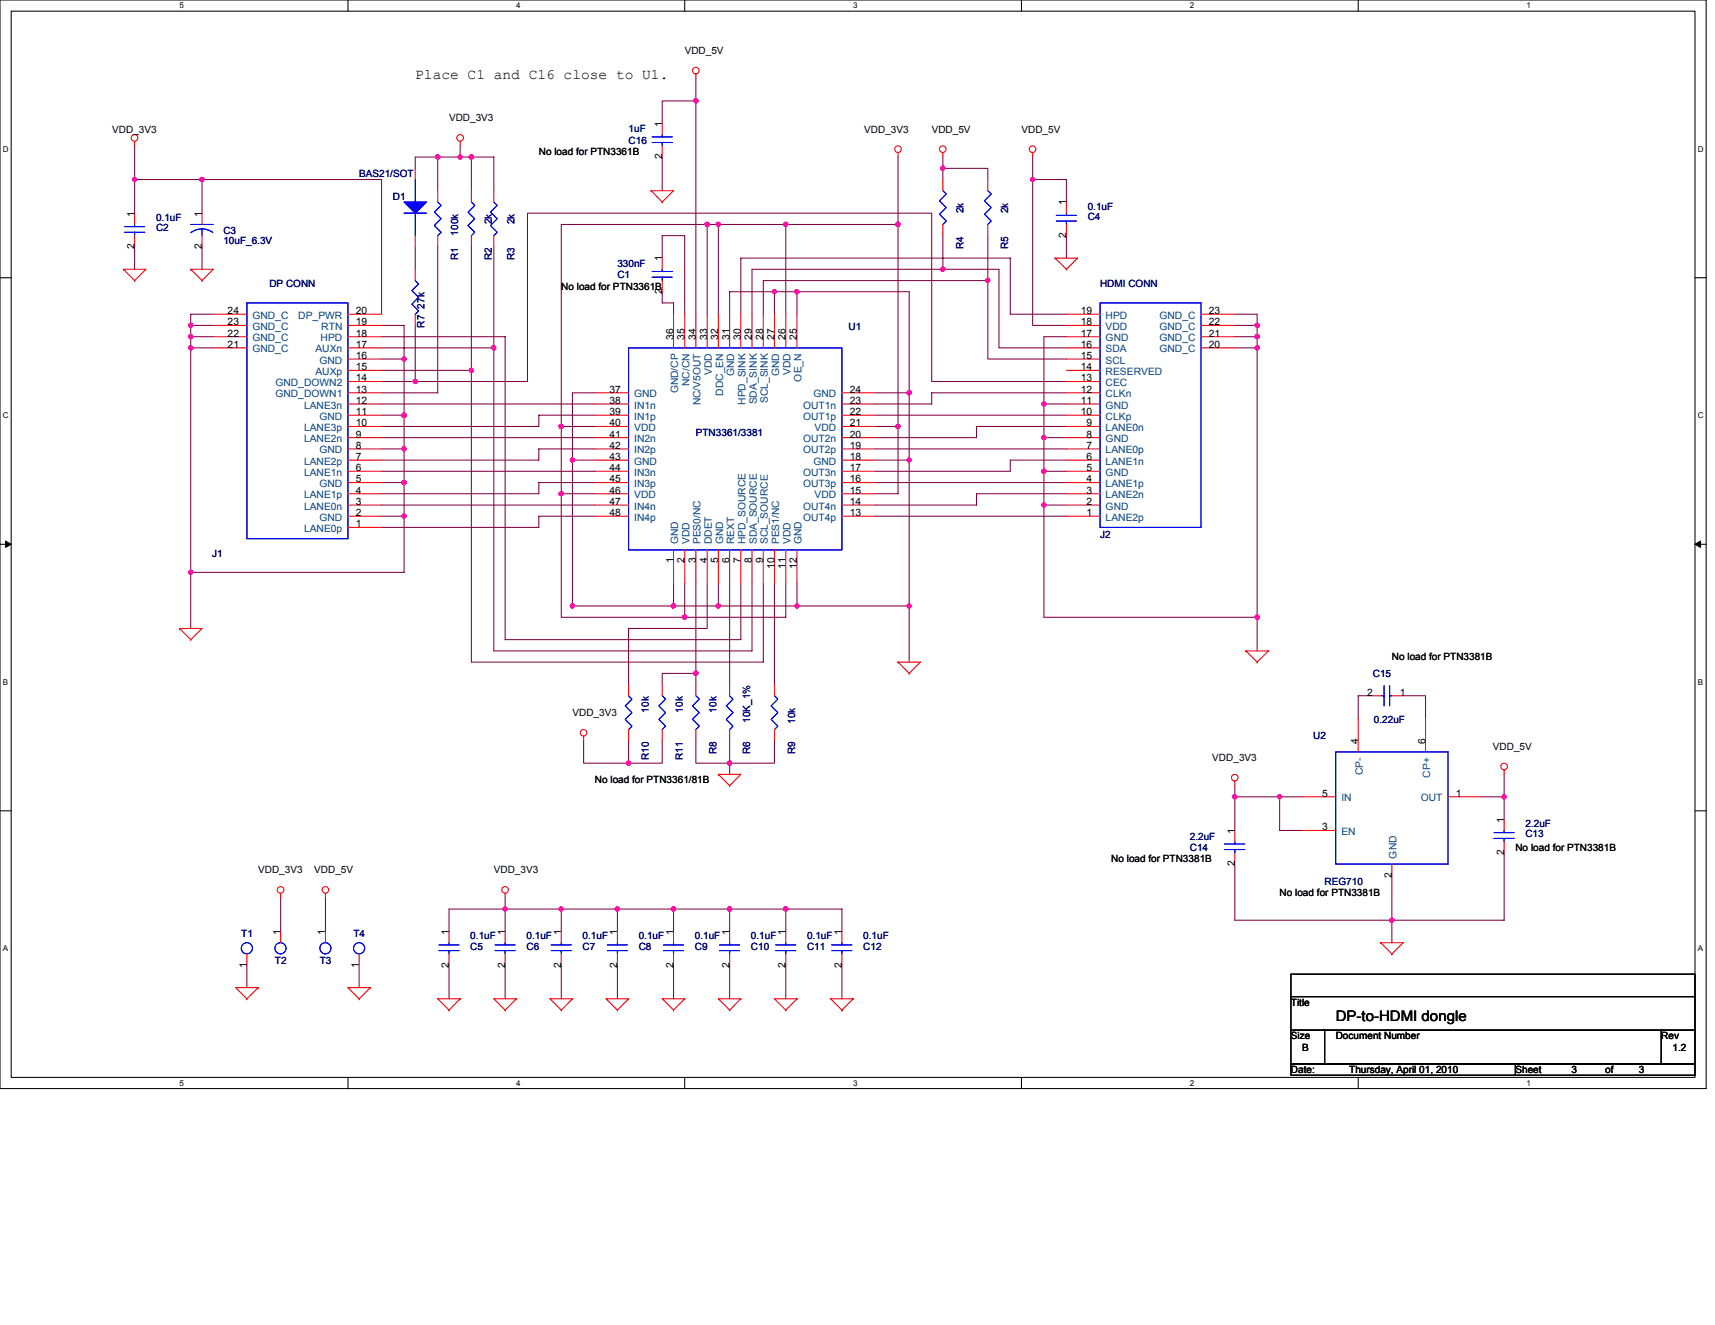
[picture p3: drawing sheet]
<svg xmlns="http://www.w3.org/2000/svg" width="279mm" height="216mm" viewBox="0 0 279 216" stroke-linecap="round" stroke-linejoin="round" font-family="sans-serif">
<path d="M0 0h278v177.4h-278zM1.8 1.8h274.3v173.8h-274.3z" fill="none" stroke="#000" stroke-width=".17"/>
<g fill="#fff">
<path d="M29.3 .2h.7v1.5h-.7z"/>
<path d="M29.3 175.7h.7v1.5h-.7z"/>
</g>
<path d="M56.7 0v1.8M56.7 175.6v1.8" fill="none" stroke="#000" stroke-width=".17"/>
<g fill="#fff">
<path d="M84.1 .2h.7v1.5h-.7z"/>
<path d="M84.1 175.7h.7v1.5h-.7z"/>
</g>
<path d="M111.5 0v1.8M111.5 175.6v1.8" fill="none" stroke="#000" stroke-width=".17"/>
<g fill="#fff">
<path d="M139 .2h.7v1.5h-.7z"/>
<path d="M139 175.7h.7v1.5h-.7z"/>
</g>
<path d="M166.4 0v1.8M166.4 175.6v1.8" fill="none" stroke="#000" stroke-width=".17"/>
<g fill="#fff">
<path d="M193.8 .2h.8v1.5h-.8z"/>
<path d="M193.8 175.7h.8v1.5h-.8z"/>
</g>
<path d="M221.3 0v1.8M221.3 175.6v1.8" fill="none" stroke="#000" stroke-width=".17"/>
<g fill="#fff">
<path d="M248.7 .2h.7v1.5h-.7z"/>
<path d="M248.7 175.7h.7v1.5h-.7z"/>
<path d="M.5 23.5h.9v1.5h-.9z"/>
<path d="M276.6 23.5h1v1.5h-1z"/>
<path d="M.5 67h.9v1.4h-.9z"/>
<path d="M276.6 67h1v1.4h-1z"/>
</g>
<path d="M0 45.3h1.8M276.1 45.3h1.9" fill="none" stroke="#000" stroke-width=".17"/>
<g fill="#fff">
<path d="M.5 110.4h.8v1.5h-.8z"/>
<path d="M276.6 110.4h.9v1.5h-.9z"/>
</g>
<path d="M0 88.7h1.8M276.1 88.7h1.9" fill="none" stroke="#000" stroke-width=".17"/>
<path d="M.9 88.2l.9 .5-.9 .5zM276.1 88.7l1-.5v1z" fill="#000" stroke="#000" stroke-width=".16"/>
<g fill="#fff">
<path d="M.5 153.8h.8v1.5h-.8z"/>
<path d="M276.6 153.8h.9v1.5h-.9z"/>
</g>
<path d="M0 132.1h1.8M276.1 132.1h1.9M210.3 158.7h65.8v3.7h-65.8zM210.3 162.4h65.8v5.5h-65.8zM210.3 167.9h5.5v5.5h-5.5zM210.3 173.4h36.6v1.8h-36.6zM215.8 167.9h54.9v5.5h-54.9zM246.9 173.4h29.2v1.8h-29.2zM270.7 167.9h5.4v5.5h-5.4z" fill="none" stroke="#000" stroke-width=".17"/>
<g fill="none" stroke="#800040" stroke-width=".17">
<path d="M113.4 12.8v3.6h-5.5v3.7M113.4 16.4v34.8M21.9 23.8v10.9M21.9 29.3h40.3v21.9M32.9 29.3v5.4M67.6 27.4v-1.8h12.9v5.5M71.3 25.6v5.5M75 23.8v1.8M76.8 25.6v5.5M107.9 25.6v5.5M115.2 36.6v14.6M117 36.6v14.6"/>
<path d="M128 36.6v14.6M146.3 36.6h-54.9v32.9h5.5M146.3 25.6v54.9h-3.7M153.6 25.6v1.8h7.3v1.9M153.6 27.4v1.9M153.6 38.4v5.5M160.9 38.4v7.3M168.2 29.3v23.7h5.5M168.2 25.6v3.7h5.5v3.6M173.7 38.4v3.7M21.9 40.2v3.7M31.1 56.7h3.6"/>
<path d="M31.1 53h3.6M31.1 54.9h3.6M32.9 40.2v3.7M34.7 51.2h-3.6v51.2M62.2 54.9h20.1v49.3h38.4v-9.1M62.2 56.7h18.3M62.2 53h3.6v40.3h-34.7M62.2 58.5h3.6M67.6 53v9.2h-5.4M67.6 40.2v3.7M71.3 40.2v23.8h-9.1M76.8 40.2v67.7h47.6v-12.8"/>
<path d="M80.5 40.2v65.9h42v-11M107.9 47.5v1.9h1.8v1.8M107.9 42.1v-3.7h3.6v12.8M118.9 51.2v-3.7h29.2v60.4M120.7 51.2v-9.1h43.9v9.1h9.1M122.5 51.2v-7.3h40.3v12.8h10.9M126.2 47.5v3.7M129.8 47.5v3.7M160.9 45.7v12.8h12.8M160.9 45.7h-36.5v5.5M173.7 54.9h-3.6v10.9h3.6M201.2 51.2h3.6v1.8"/>
<path d="M201.2 56.7h3.6M201.2 53h3.6M201.2 54.9h3.6M204.8 53v53.1M62.2 76.8h34.7M62.2 78.6h3.6M62.2 73.2h3.6M62.2 71.3h34.7M62.2 65.8h34.7M62.2 67.6h3.6M62.2 60.3h14.6M67.6 62.2h18.3v-27.5h65.9v27.5h21.9"/>
<path d="M91.4 69.5v11h5.5M93.3 75h3.6M96.9 67.6h-9.1v1.9h-25.6M96.9 73.2h-9.1v1.8h-25.6M96.9 78.6h-9.1v1.9h-25.6M96.9 64h-3.6v34.7h54.8M142.6 78.6h31.1M142.6 75h5.5M142.6 73.2h31.1M142.6 69.5h3.7M142.6 67.6h31.1M142.6 64h5.5"/>
<path d="M170.1 76.8v5.5h3.6M170.1 71.3v5.5h3.6M170.1 65.8v5.5h3.6M173.7 75h-9.1v1.8h-22M173.7 69.5h-14.6v1.8h-16.5M173.7 64h-21.9v1.8h-9.2M62.2 82.3h34.7M62.2 84.1h3.6M91.4 80.5v20.1h36.6v-5.5M96.9 84.1h-9.1v1.8h-25.6M109.7 95.1v3.6M111.5 95.1v5.5"/>
<path d="M113.4 95.1v14.6M115.2 95.1v7.3h-12.8v9.1M117 95.1v3.6M118.9 95.1v16.4M126.2 95.1v16.4M129.8 95.1v3.6M142.6 84.1h31.1M170.1 82.3v18.3h34.7M173.7 80.5h-14.6v1.8h-16.5M107.9 111.5v-1.8h5.5v1.8M223.1 113.4h-1.8v3.6M228.6 113.4h3.6v3.6"/>
<path d="M95.1 120.7v3.7h7.3v-3.7M107.9 120.7v3.7h-5.5M113.4 120.7v3.7h5.5v-3.7M126.2 120.7v3.7h-7.3v1.8M201.2 129.8h10.9M201.2 128v7.3M208.5 129.8v5.5h3.6M241.4 129.8h3.6M245 139v10.9h-43.8v-9.1M245 126.2v7.3M40.2 157.3v3.6M45.7 146.3v5.5"/>
<path d="M53 146.3v5.5M58.5 157.3v3.6M73.2 151.8v-3.7h64v3.7M73.2 157.3v5.5M82.3 146.3v5.5M82.3 157.3v5.5M91.4 148.1v3.7M91.4 157.3v5.5M100.6 148.1v3.7M100.6 157.3v5.5M109.7 148.1v3.7M109.7 157.3v5.5"/>
<path d="M118.9 148.1v3.7M118.9 157.3v5.5M128 148.1v3.7M128 157.3v5.5M137.2 157.3v5.5M226.8 146.3v7.3"/>
</g>
<g fill="#f0f" stroke="#f0f" stroke-width=".17">
<circle cx="82.3" cy="148.1" r=".36"/>
<circle cx="91.4" cy="148.1" r=".36"/>
<circle cx="100.6" cy="148.1" r=".36"/>
<circle cx="128" cy="148.1" r=".36"/>
<circle cx="118.9" cy="124.3" r=".36"/>
<circle cx="76.8" cy="25.6" r=".36"/>
<circle cx="153.6" cy="27.4" r=".36"/>
<circle cx="204.8" cy="100.6" r=".36"/>
<circle cx="170.1" cy="82.3" r=".36"/>
<circle cx="204.8" cy="56.7" r=".36"/>
<circle cx="160.9" cy="45.7" r=".36"/>
<circle cx="153.6" cy="43.9" r=".35"/>
<circle cx="148.1" cy="64" r=".36"/>
<circle cx="148.1" cy="98.7" r=".35"/>
<circle cx="129.8" cy="98.7" r=".35"/>
<circle cx="148.1" cy="75" r=".35"/>
<circle cx="117" cy="98.7" r=".35"/>
<circle cx="129.8" cy="47.5" r=".35"/>
<circle cx="93.2" cy="98.7" r=".35"/>
<circle cx="93.2" cy="75" r=".35"/>
<circle cx="31.1" cy="53" r=".36"/>
<circle cx="31.1" cy="54.8" r=".36"/>
<circle cx="31.1" cy="93.2" r=".36"/>
<circle cx="65.8" cy="67.6" r=".36"/>
<circle cx="65.8" cy="58.5" r=".36"/>
<circle cx="65.8" cy="84.1" r=".35"/>
<circle cx="65.8" cy="73.1" r=".36"/>
<circle cx="146.3" cy="69.5" r=".36"/>
<circle cx="146.3" cy="36.6" r=".36"/>
<circle cx="128" cy="36.6" r=".36"/>
<circle cx="117" cy="36.6" r=".36"/>
<circle cx="80.4" cy="56.7" r=".35"/>
<circle cx="76.8" cy="60.3" r=".36"/>
<circle cx="111.5" cy="100.6" r=".36"/>
<circle cx="91.4" cy="80.4" r=".36"/>
<circle cx="91.4" cy="69.5" r=".36"/>
<circle cx="115.2" cy="36.6" r=".36"/>
<circle cx="168.2" cy="29.2" r=".36"/>
<circle cx="75" cy="25.6" r=".35"/>
<circle cx="21.9" cy="29.2" r=".36"/>
<circle cx="32.9" cy="29.2" r=".35"/>
<circle cx="109.7" cy="148.1" r=".36"/>
<circle cx="118.9" cy="148.1" r=".36"/>
<circle cx="245" cy="129.8" r=".35"/>
<circle cx="201.2" cy="129.8" r=".36"/>
<circle cx="208.5" cy="129.8" r=".35"/>
<circle cx="226.7" cy="149.9" r=".36"/>
<circle cx="113.4" cy="16.4" r=".36"/>
<circle cx="31.1" cy="56.7" r=".36"/>
<circle cx="65.8" cy="78.6" r=".35"/>
<circle cx="126.2" cy="47.5" r=".35"/>
<circle cx="109.7" cy="98.7" r=".36"/>
<circle cx="204.8" cy="54.8" r=".36"/>
<circle cx="204.8" cy="53" r=".36"/>
<circle cx="71.3" cy="25.6" r=".35"/>
<circle cx="67.7" cy="62.2" r=".36"/>
<circle cx="113.4" cy="109.7" r=".36"/>
<circle cx="170.1" cy="76.8" r=".36"/>
<circle cx="170.1" cy="71.3" r=".35"/>
<circle cx="170.1" cy="65.8" r=".35"/>
<circle cx="102.4" cy="124.3" r=".35"/>
</g>
<g fill="none" stroke="#f00" stroke-width=".17">
<path d="M113.4 12.1v.7M21.9 23v.8M21.9 34.7v1.9M21.9 38.4v1.8M32.9 34.7v1.9M32.9 38.4v1.8M67.6 27.4v1.9M67.6 38.4v1.8M71.3 31.1v1.8M71.3 38.4v1.8M75 23v.8M76.8 31.1v1.8"/>
<path d="M76.8 38.4v1.8M80.5 31.1v1.8M80.5 38.4v1.8M106.1 31.1h.1M106.1 31.1h3.6l-1.8 1.8M106.1 31.1l1.8 1.8M107.9 32.9h.1M107.9 20.1v1.8M107.9 23.8v1.8M146.3 24.9v.7M153.6 24.9v.7M153.6 29.3v1.8"/>
<path d="M153.6 36.6v1.8M160.9 29.3v1.8M160.9 36.6v1.8M168.2 24.9v.7M173.7 32.9v1.8M173.7 36.6v1.8M20.1 43.9h.1M20.1 43.9h3.7l-1.9 1.8M20.1 43.9l1.8 1.8M21.9 45.7h.1M31.1 43.9h.1M31.1 43.9h3.6l-1.8 1.8"/>
<path d="M31.1 43.9l1.8 1.8M32.9 45.7h.1M34.7 56.7h5.5M34.7 54.9h5.5M34.7 53h5.5M34.7 51.2h5.5M56.7 58.5h5.5M56.7 56.7h5.5M56.7 54.9h5.5M56.7 53h5.5M56.7 51.2h5.5M67.6 43.9v1.8"/>
<path d="M67.6 51.2v1.8M107.9 42.1v1.8M107.9 45.7v1.8M109.7 51.2v5.5M111.5 51.2v5.5M113.4 51.2v5.5M115.2 51.2v5.5M117 51.2v5.5M118.9 51.2v5.5M120.7 51.2v5.5M122.5 51.2v5.5M124.4 51.2v5.5"/>
<path d="M126.2 51.2v5.5M128 51.2v5.5M129.8 51.2v5.5M171.9 42.1h.1M171.9 42.1h3.7l-1.9 1.8M171.9 42.1l1.8 1.8M173.7 43.9h.1M173.7 58.5h5.5M173.7 56.7h5.5M173.7 54.9h5.5M173.7 53h5.5M173.7 51.2h5.5"/>
<path d="M195.7 56.7h5.5M195.7 54.9h5.5M195.7 53h5.5M195.7 51.2h5.5M56.7 78.6h5.5M56.7 76.8h5.5M56.7 75h5.5M56.7 73.2h5.5M56.7 71.3h5.5M56.7 69.5h5.5M56.7 67.6h5.5M56.7 65.8h5.5"/>
<path d="M56.7 64h5.5M56.7 62.2h5.5M56.7 60.3h5.5M96.9 78.6h5.5M96.9 76.8h5.5M96.9 75h5.5M96.9 73.2h5.5M96.9 71.3h5.5M96.9 69.5h5.5M96.9 67.6h5.5M96.9 65.8h5.5M96.9 64h5.5"/>
<path d="M137.2 78.6h5.4M137.2 76.8h5.4M137.2 75h5.4M137.2 73.2h5.4M137.2 71.3h5.4M137.2 69.5h5.4M137.2 67.6h5.4M137.2 65.8h5.4M137.2 64h5.4M173.7 78.6h5.5M173.7 76.8h5.5M173.7 75h5.5"/>
<path d="M173.7 73.2h5.5M173.7 71.3h5.5M173.7 69.5h5.5M173.7 67.6h5.5M173.7 65.8h5.5M173.7 64h5.5M173.7 62.2h5.5M173.7 60.3h5.5M56.7 85.9h5.5M56.7 84.1h5.5M56.7 82.3h5.5M56.7 80.5h5.5"/>
<path d="M96.9 84.1h5.5M96.9 82.3h5.5M96.9 80.5h5.5M109.7 89.6v5.5M111.5 89.6v5.5M113.4 89.6v5.5M115.2 89.6v5.5M117 89.6v5.5M118.9 89.6v5.5M120.7 89.6v5.5M122.5 89.6v5.5M124.4 89.6v5.5"/>
<path d="M126.2 89.6v5.5M128 89.6v5.5M129.8 89.6v5.5M137.2 84.1h5.4M137.2 82.3h5.4M137.2 80.5h5.4M173.7 84.1h5.5M173.7 82.3h5.5M173.7 80.5h5.5M29.3 102.4h.1M29.3 102.4h3.6l-1.8 1.8M29.3 102.4l1.8 1.8"/>
<path d="M31.1 104.2h.1M95.1 120v.7M102.4 111.5v1.9M102.4 118.9v1.8M107.9 111.5v1.9M107.9 118.9v1.8M113.4 111.5v1.9M113.4 118.9v1.8M118.9 111.5v1.9M118.9 118.9v1.8M126.2 111.5v1.9M126.2 118.9v1.8"/>
<path d="M146.3 107.9h.1M146.3 107.9h3.6l-1.8 1.8M146.3 107.9l1.8 1.8M148.1 109.7h.1M203 106.1h.1M203 106.1h3.7l-1.9 1.8M203 106.1l1.8 1.8M204.8 107.9h.1M221.3 117v5.5M223.1 113.4h1.8M226.8 113.4h1.8M232.2 117v5.5"/>
<path d="M117 126.2h.1M117 126.2h3.7l-1.8 1.8M117 126.2l1.9 1.8M118.9 128h.1M201.2 127.3v.7M201.2 135.3v1.9M201.2 139v1.8M212.1 135.3h5.5M212.1 129.8h5.5M235.9 129.8h5.5M245 125.5v.7M245 133.5v1.8"/>
<path d="M245 137.2v1.8M40.2 155.4v1.9M45.7 145.6v.7M45.7 151.8v1.8M53 145.6v.7M53 151.8v1.8M58.5 155.4v1.9M73.2 151.8v1.8M73.2 155.4v1.9M82.3 145.6v.7M82.3 151.8v1.8M82.3 155.4v1.9"/>
<path d="M91.4 151.8v1.8M91.4 155.4v1.9M100.6 151.8v1.8M100.6 155.4v1.9M109.7 151.8v1.8M109.7 155.4v1.9M118.9 151.8v1.8M118.9 155.4v1.9M128 151.8v1.8M128 155.4v1.9M137.2 151.8v1.8M137.2 155.4v1.9"/>
<path d="M224.9 153.6h.1M224.9 153.6h3.7l-1.8 1.8M224.9 153.6l1.9 1.8M226.8 155.4h.1M226.8 140.8v5.5M40.2 162.8h.1M42.1 160.9h.1M42.1 160.9h-3.7l1.8 1.9M42.1 160.9l-1.9 1.9M58.5 162.8h.1M60.3 160.9h.1M60.3 160.9h-3.6l1.8 1.9"/>
<path d="M60.3 160.9l-1.8 1.9M73.2 164.6h.1M75 162.8h.1M75 162.8h-3.7l1.9 1.8M75 162.8l-1.8 1.8M82.3 164.6h.1M84.1 162.8h.1M84.1 162.8h-3.6l1.8 1.8M84.1 162.8l-1.8 1.8M91.4 164.6h.1M93.3 162.8h.1M93.3 162.8h-3.7l1.8 1.8"/>
<path d="M93.3 162.8l-1.9 1.8M100.6 164.6h.1M102.4 162.8h.1M102.4 162.8h-3.7l1.9 1.8M102.4 162.8l-1.8 1.8M109.7 164.6h.1M111.5 162.8h.1M111.5 162.8h-3.6l1.8 1.8M111.5 162.8l-1.8 1.8M118.9 164.6h.1M120.7 162.8h.1M120.7 162.8h-3.7l1.9 1.8"/>
<path d="M120.7 162.8l-1.8 1.8M128 164.6h.1M129.8 162.8h.1M129.8 162.8h-3.6l1.8 1.8M129.8 162.8l-1.8 1.8M137.2 164.6h.1M139 162.8h.1M139 162.8h-3.7l1.9 1.8M139 162.8l-1.8 1.8"/>
<circle cx="113.4" cy="11.5" r=".54"/>
<circle cx="21.9" cy="22.5" r=".54"/>
<circle cx="75" cy="22.5" r=".54"/>
<circle cx="146.3" cy="24.3" r=".54"/>
<circle cx="153.6" cy="24.3" r=".54"/>
<circle cx="168.2" cy="24.3" r=".54"/>
<circle cx="95.1" cy="119.4" r=".54"/>
<circle cx="201.2" cy="126.7" r=".54"/>
<circle cx="245" cy="124.9" r=".54"/>
<circle cx="45.7" cy="145" r=".54"/>
<circle cx="53" cy="145" r=".54"/>
<circle cx="82.3" cy="145" r=".54"/>
</g>
<g fill="none" stroke="#00f" stroke-width=".17">
<path d="M20.3 37.8h3.3M20.3 36.9h3.3M21.9 36.6v.3M21.9 37.8v.6M31.1 36.6h3.6M32.9 37.3v1.1M34.7 37.9a2.92 2.92 0 0 0-3.6 0M65.8 34.7h3.7M67.6 29.3v3.6M67.6 34.7v3.7M71.3 32.9l.6 .6-1.1 1.1 1.1 1-1.1 1.1 1.1 1.1-.6 .6M76.8 32.9l.5 .6-1.1 1.1 1.1 1-1.1 1.1 1.1 1.1-.5 .6"/>
<path d="M80.5 32.9l.5 .6-1.1 1.1 1.1 1-1.1 1.1 1.1 1.1-.5 .6M106.2 23.2h3.3M106.2 22.3h3.3M107.9 21.9v.4M107.9 23.2v.6M153.6 31.1l.6 .5-1.1 1.1 1.1 1.1-1.1 1.1 1.1 1.1-.6 .6M160.9 31.1l.6 .5-1.1 1.1 1.1 1.1-1.1 1.1 1.1 1.1-.6 .6M172.1 36h3.3M172.1 35.1h3.3M173.7 34.7v.4M173.7 36v.6M40.2 49.4h16.5v38.4h-16.5z"/>
<path d="M67.6 45.7l.6 .6-1.1 1 1.1 1.2-1.1 1.1 1.1 1.1-.6 .5M102.4 56.7h34.8v32.9h-34.8zM106.2 45.2h3.3M106.2 44.2h3.3M107.9 43.9v.3M107.9 45.2v.5M179.2 49.4h16.5v36.5h-16.5zM102.4 113.4l.6 .5-1.1 1.1 1.1 1.1-1.1 1.1 1.1 1.1-.6 .6M107.9 113.4l.5 .5-1.1 1.1 1.1 1.1-1.1 1.1 1.1 1.1-.5 .6M113.4 113.4l.5 .5-1.1 1.1 1.1 1.1-1.1 1.1 1.1 1.1-.5 .6M118.9 113.4l.5 .5-1.1 1.1 1.1 1.1-1.1 1.1 1.1 1.1-.5 .6M126.2 113.4l.5 .5-1.1 1.1 1.1 1.1-1.1 1.1 1.1 1.1-.5 .6"/>
<path d="M224.9 113.4h.6M225.5 111.7v3.3M226.4 113.4h.4M226.4 111.7v3.3M199.5 138.4h3.3M199.5 137.5h3.3M201.2 137.2v.3M201.2 138.4v.6M217.6 122.5h18.3v18.3h-18.3zM243.4 136.6h3.3M243.4 135.7h3.3M245 135.3v.4"/>
<path d="M245 136.6v.6M71.5 154.9h3.3M71.5 154h3.3M73.2 153.6v.4M73.2 154.9v.5M80.6 154.9h3.3M80.6 154h3.3M82.3 153.6v.4M82.3 154.9v.5M89.8 154.9h3.3M89.8 154h3.3M91.4 153.6v.4"/>
<path d="M91.4 154.9v.5M98.9 154.9h3.3M98.9 154h3.3M100.6 153.6v.4M100.6 154.9v.5M108.1 154.9h3.3M108.1 154h3.3M109.7 153.6v.4M109.7 154.9v.5M117.2 154.9h3.3M117.2 154h3.3M118.9 153.6v.4"/>
<path d="M118.9 154.9v.5M126.4 154.9h3.2M126.4 154h3.2M128 153.6v.4M128 154.9v.5M135.5 154.9h3.3M135.5 154h3.3M137.2 153.6v.4M137.2 154.9v.5"/>
<circle cx="40.2" cy="154.5" r=".91"/>
<circle cx="45.7" cy="154.5" r=".91"/>
<circle cx="53" cy="154.5" r=".9"/>
<circle cx="58.5" cy="154.5" r=".91"/>
</g>
<g fill="#00f" stroke="#00f" stroke-width=".17">
<path d="M65.8 32.9h3.7l-1.9 1.8z" fill-rule="evenodd"/>
<path d="M65.8 32.9h3.7l-1.9 1.8z" fill-rule="evenodd"/>
</g>
<g font-size="2.4">
<text x="67.6" y="12.8">Place C1 and C16 close to U1.</text>
<text x="217.6" y="166.3">DP-to-HDMI dongle</text>
</g>
<g font-size="1.7">
<text x="107.9" y="20.7" transform="rotate(-90 107.9 20.7)">1</text>
<text x="107.9" y="26" transform="rotate(-90 107.9 26)">2</text>
<text x="21.9" y="35.3" transform="rotate(-90 21.9 35.3)">1</text>
<text x="32.9" y="35.3" transform="rotate(-90 32.9 35.3)">1</text>
<text x="173.7" y="33.5" transform="rotate(-90 173.7 33.5)">1</text>
<text x="21.9" y="40.6" transform="rotate(-90 21.9 40.6)">2</text>
<text x="32.9" y="40.6" transform="rotate(-90 32.9 40.6)">2</text>
<text x="173.7" y="38.8" transform="rotate(-90 173.7 38.8)">2</text>
<text x="107.9" y="47.9" transform="rotate(-90 107.9 47.9)">2</text>
<text x="107.9" y="42.6" transform="rotate(-90 107.9 42.6)">1</text>
<text x="37.1" y="53">23</text>
<text x="37.1" y="51.2">24</text>
<text x="58" y="51.2">20</text>
<text x="58" y="53">19</text>
<text x="176.1" y="53">18</text>
<text x="176.1" y="51.2">19</text>
<text x="196.9" y="53">22</text>
<text x="196.9" y="51.2">23</text>
<text x="37.1" y="56.7">21</text>
<text x="37.1" y="54.8">22</text>
<text x="58" y="56.7">17</text>
<text x="58" y="58.5">16</text>
<text x="58" y="54.8">18</text>
<text x="109.7" y="55.4" transform="rotate(-90 109.7 55.4)">36</text>
<text x="111.5" y="55.4" transform="rotate(-90 111.5 55.4)">35</text>
<text x="113.3" y="55.4" transform="rotate(-90 113.3 55.4)">34</text>
<text x="115.2" y="55.4" transform="rotate(-90 115.2 55.4)">33</text>
<text x="117" y="55.4" transform="rotate(-90 117 55.4)">32</text>
<text x="118.9" y="55.4" transform="rotate(-90 118.9 55.4)">31</text>
<text x="120.7" y="55.4" transform="rotate(-90 120.7 55.4)">30</text>
<text x="122.5" y="55.4" transform="rotate(-90 122.5 55.4)">29</text>
<text x="124.3" y="55.4" transform="rotate(-90 124.3 55.4)">28</text>
<text x="126.2" y="55.4" transform="rotate(-90 126.2 55.4)">27</text>
<text x="128" y="55.4" transform="rotate(-90 128 55.4)">26</text>
<text x="129.8" y="55.4" transform="rotate(-90 129.8 55.4)">25</text>
<text x="176.1" y="58.5">15</text>
<text x="176.1" y="56.7">16</text>
<text x="176.1" y="54.8">17</text>
<text x="196.9" y="56.7">20</text>
<text x="196.9" y="54.8">21</text>
<text x="58" y="60.3">15</text>
<text x="58" y="65.8">12</text>
<text x="58" y="64">13</text>
<text x="58" y="62.1">14</text>
<text x="99.3" y="64">37</text>
<text x="99.3" y="65.8">38</text>
<text x="138.4" y="65.8">23</text>
<text x="138.4" y="64">24</text>
<text x="176.1" y="65.8">11</text>
<text x="176.1" y="64">12</text>
<text x="176.1" y="62.1">13</text>
<text x="176.1" y="60.3">14</text>
<text x="58" y="71.3">9</text>
<text x="58" y="69.5">10</text>
<text x="58" y="67.6">11</text>
<text x="99.3" y="67.6">39</text>
<text x="99.3" y="69.5">40</text>
<text x="99.3" y="71.3">41</text>
<text x="138.4" y="71.3">20</text>
<text x="138.4" y="67.6">22</text>
<text x="138.4" y="69.5">21</text>
<text x="176.1" y="67.6">10</text>
<text x="177" y="71.3">8</text>
<text x="177" y="69.5">9</text>
<text x="58" y="76.8">6</text>
<text x="58" y="75">7</text>
<text x="58" y="73.1">8</text>
<text x="99.3" y="73.1">42</text>
<text x="99.3" y="75">43</text>
<text x="99.3" y="76.8">44</text>
<text x="138.4" y="76.8">17</text>
<text x="138.4" y="73.1">19</text>
<text x="138.4" y="75">18</text>
<text x="177" y="76.8">5</text>
<text x="177" y="75">6</text>
<text x="177" y="73.1">7</text>
<text x="58" y="82.3">3</text>
<text x="58" y="80.4">4</text>
<text x="58" y="78.6">5</text>
<text x="99.3" y="78.6">45</text>
<text x="99.3" y="82.3">47</text>
<text x="99.3" y="80.4">46</text>
<text x="138.4" y="82.3">14</text>
<text x="138.4" y="78.6">16</text>
<text x="138.4" y="80.4">15</text>
<text x="177" y="82.3">2</text>
<text x="177" y="80.4">3</text>
<text x="177" y="78.6">4</text>
<text x="58" y="85.9">1</text>
<text x="58" y="84.1">2</text>
<text x="99.3" y="84.1">48</text>
<text x="138.4" y="84.1">13</text>
<text x="177" y="84.1">1</text>
<text x="109.7" y="91.8" transform="rotate(-90 109.7 91.8)">1</text>
<text x="111.5" y="91.8" transform="rotate(-90 111.5 91.8)">2</text>
<text x="113.3" y="91.8" transform="rotate(-90 113.3 91.8)">3</text>
<text x="115.2" y="91.8" transform="rotate(-90 115.2 91.8)">4</text>
<text x="117" y="91.8" transform="rotate(-90 117 91.8)">5</text>
<text x="118.9" y="91.8" transform="rotate(-90 118.9 91.8)">6</text>
<text x="120.7" y="91.8" transform="rotate(-90 120.7 91.8)">7</text>
<text x="122.5" y="91.8" transform="rotate(-90 122.5 91.8)">8</text>
<text x="124.3" y="91.8" transform="rotate(-90 124.3 91.8)">9</text>
<text x="126.2" y="92.7" transform="rotate(-90 126.2 92.7)">10</text>
<text x="128" y="92.7" transform="rotate(-90 128 92.7)">11</text>
<text x="129.8" y="92.7" transform="rotate(-90 129.8 92.7)">12</text>
<text x="222.7" y="113.3">2</text>
<text x="228" y="113.3">1</text>
<text x="221.3" y="121.2" transform="rotate(-90 221.3 121.2)">4</text>
<text x="232.2" y="121.2" transform="rotate(-90 232.2 121.2)">6</text>
<text x="215.4" y="129.8">5</text>
<text x="237.2" y="129.8">1</text>
<text x="201.1" y="135.9" transform="rotate(-90 201.1 135.9)">1</text>
<text x="215.4" y="135.3">3</text>
<text x="245" y="134" transform="rotate(-90 245 134)">1</text>
<text x="201.1" y="141.2" transform="rotate(-90 201.1 141.2)">2</text>
<text x="226.7" y="143" transform="rotate(-90 226.7 143)">2</text>
<text x="245" y="139.4" transform="rotate(-90 245 139.4)">2</text>
<text x="45.7" y="152.3" transform="rotate(-90 45.7 152.3)">1</text>
<text x="53" y="152.3" transform="rotate(-90 53 152.3)">1</text>
<text x="73.1" y="152.3" transform="rotate(-90 73.1 152.3)">1</text>
<text x="82.3" y="152.3" transform="rotate(-90 82.3 152.3)">1</text>
<text x="91.4" y="152.3" transform="rotate(-90 91.4 152.3)">1</text>
<text x="100.6" y="152.3" transform="rotate(-90 100.6 152.3)">1</text>
<text x="109.7" y="152.3" transform="rotate(-90 109.7 152.3)">1</text>
<text x="118.9" y="152.3" transform="rotate(-90 118.9 152.3)">1</text>
<text x="128" y="152.3" transform="rotate(-90 128 152.3)">1</text>
<text x="137.1" y="152.3" transform="rotate(-90 137.1 152.3)">1</text>
<text x="40.2" y="157.6" transform="rotate(-90 40.2 157.6)">1</text>
<text x="58.5" y="157.6" transform="rotate(-90 58.5 157.6)">1</text>
<text x="73.1" y="157.6" transform="rotate(-90 73.1 157.6)">2</text>
<text x="82.3" y="157.6" transform="rotate(-90 82.3 157.6)">2</text>
<text x="91.4" y="157.6" transform="rotate(-90 91.4 157.6)">2</text>
<text x="100.6" y="157.6" transform="rotate(-90 100.6 157.6)">2</text>
<text x="109.7" y="157.6" transform="rotate(-90 109.7 157.6)">2</text>
<text x="118.9" y="157.6" transform="rotate(-90 118.9 157.6)">2</text>
<text x="128" y="157.6" transform="rotate(-90 128 157.6)">2</text>
<text x="137.1" y="157.6" transform="rotate(-90 137.1 157.6)">2</text>
</g>
<g font-size="1.7" fill="#004080">
<text x="41.1" y="53.8">GND_C</text>
<text x="41.1" y="51.9">GND_C</text>
<text x="48.6" y="51.9">DP_PWR</text>
<text x="52.3" y="53.8">RTN</text>
<text x="180.1" y="53.8">VDD</text>
<text x="180.1" y="51.9">HPD</text>
<text x="188.9" y="53.8">GND_C</text>
<text x="188.9" y="51.9">GND_C</text>
<text x="41.1" y="57.4">GND_C</text>
<text x="41.1" y="55.6">GND_C</text>
<text x="51.4" y="57.4">AUXn</text>
<text x="52" y="59.2">GND</text>
<text x="52.2" y="55.6">HPD</text>
<text x="180.1" y="59.2">SCL</text>
<text x="180.1" y="57.4">SDA</text>
<text x="180.1" y="55.6">GND</text>
<text x="188.9" y="57.4">GND_C</text>
<text x="188.9" y="55.6">GND_C</text>
<text x="44.9" y="64.7">GND_DOWN1</text>
<text x="44.9" y="62.9">GND_DOWN2</text>
<text x="51.4" y="61.1">AUXp</text>
<text x="103.3" y="64.7">GND</text>
<text x="110.5" y="64.1" transform="rotate(-90 110.5 64.1)">GND/CP</text>
<text x="112.3" y="62.9" transform="rotate(-90 112.3 62.9)">NC/CN</text>
<text x="116" y="61.1" transform="rotate(-90 116 61.1)">VDD</text>
<text x="117.8" y="64.5" transform="rotate(-90 117.8 64.5)">DDC_EN</text>
<text x="119.6" y="61.3" transform="rotate(-90 119.6 61.3)">GND</text>
<text x="121.5" y="66" transform="rotate(-90 121.5 66)">HPD_SINK</text>
<text x="123.3" y="65.9" transform="rotate(-90 123.3 65.9)">SDA_SINK</text>
<text x="125.1" y="65.7" transform="rotate(-90 125.1 65.7)">SCL_SINK</text>
<text x="126.9" y="61.3" transform="rotate(-90 126.9 61.3)">GND</text>
<text x="128.8" y="61.1" transform="rotate(-90 128.8 61.1)">VDD</text>
<text x="130.6" y="62.2" transform="rotate(-90 130.6 62.2)">OE_N</text>
<text x="132.5" y="64.7">GND</text>
<text x="180.1" y="64.7">CLKn</text>
<text x="180.1" y="62.9">CEC</text>
<text x="180.1" y="61.1">RESERVED</text>
<text x="49.5" y="70.2">LANE3p</text>
<text x="49.5" y="66.6">LANE3n</text>
<text x="52" y="68.4">GND</text>
<text x="103.3" y="66.6">IN1n</text>
<text x="103.3" y="68.4">IN1p</text>
<text x="103.3" y="70.2">VDD</text>
<text x="114.1" y="66.1" transform="rotate(-90 114.1 66.1)">NC/V5OUT</text>
<text x="130.9" y="66.6">OUT1n</text>
<text x="130.9" y="68.4">OUT1p</text>
<text x="132.7" y="70.2">VDD</text>
<text x="180.1" y="70.2">LANE0n</text>
<text x="180.1" y="68.4">CLKp</text>
<text x="180.1" y="66.6">GND</text>
<text x="49.5" y="77.5">LANE1n</text>
<text x="49.5" y="75.7">LANE2p</text>
<text x="49.5" y="72.1">LANE2n</text>
<text x="52" y="73.9">GND</text>
<text x="103.3" y="72.1">IN2n</text>
<text x="103.3" y="73.9">IN2p</text>
<text x="103.3" y="75.7">GND</text>
<text x="103.3" y="77.5">IN3n</text>
<text x="130.9" y="77.5">OUT3n</text>
<text x="130.9" y="73.9">OUT2p</text>
<text x="130.9" y="72.1">OUT2n</text>
<text x="132.5" y="75.7">GND</text>
<text x="180.1" y="77.5">GND</text>
<text x="180.1" y="75.7">LANE1n</text>
<text x="180.1" y="73.9">LANE0p</text>
<text x="180.1" y="72.1">GND</text>
<text x="49.5" y="83">LANE0n</text>
<text x="49.5" y="81.2">LANE1p</text>
<text x="52" y="79.4">GND</text>
<text x="103.3" y="79.4">IN3p</text>
<text x="103.3" y="83">IN4n</text>
<text x="103.3" y="81.2">VDD</text>
<text x="130.9" y="83">OUT4n</text>
<text x="130.9" y="79.4">OUT3p</text>
<text x="132.7" y="81.2">VDD</text>
<text x="180.1" y="83">GND</text>
<text x="180.1" y="81.2">LANE2n</text>
<text x="180.1" y="79.4">LANE1p</text>
<text x="49.5" y="86.7">LANE0p</text>
<text x="52" y="84.9">GND</text>
<text x="103.3" y="84.9">IN4p</text>
<text x="110.5" y="88.7" transform="rotate(-90 110.5 88.7)">GND</text>
<text x="112.3" y="88.7" transform="rotate(-90 112.3 88.7)">VDD</text>
<text x="114.1" y="88.7" transform="rotate(-90 114.1 88.7)">PES0/NC</text>
<text x="116" y="88.7" transform="rotate(-90 116 88.7)">DDET</text>
<text x="117.8" y="88.7" transform="rotate(-90 117.8 88.7)">GND</text>
<text x="119.6" y="88.7" transform="rotate(-90 119.6 88.7)">REXT</text>
<text x="121.5" y="88.7" transform="rotate(-90 121.5 88.7)">HPD_SOURCE</text>
<text x="123.3" y="88.7" transform="rotate(-90 123.3 88.7)">SDA_SOURCE</text>
<text x="125.1" y="88.7" transform="rotate(-90 125.1 88.7)">SCL_SOURCE</text>
<text x="126.9" y="88.7" transform="rotate(-90 126.9 88.7)">PES1/NC</text>
<text x="128.8" y="88.7" transform="rotate(-90 128.8 88.7)">VDD</text>
<text x="130.6" y="88.7" transform="rotate(-90 130.6 88.7)">GND</text>
<text x="130.9" y="84.9">OUT4p</text>
<text x="180.1" y="84.9">LANE2p</text>
<text x="218.5" y="130.6">IN</text>
<text x="222" y="126.3" transform="rotate(-90 222 126.3)">CP-</text>
<text x="231.5" y="130.6">OUT</text>
<text x="233" y="126.7" transform="rotate(-90 233 126.7)">CP+</text>
<text x="218.5" y="136.1">EN</text>
<text x="227.5" y="139.9" transform="rotate(-90 227.5 139.9)">GND</text>
</g>
<g font-size="1.6">
<text x="111.5" y="8.8">VDD_5V</text>
<text x="18.3" y="21.6">VDD_3V3</text>
<text x="73.2" y="19.8">VDD_3V3</text>
<text x="140.8" y="21.6">VDD_3V3</text>
<text x="151.8" y="21.6">VDD_5V</text>
<text x="166.4" y="21.6">VDD_5V</text>
<text x="87.8" y="25.3">No load for PTN3361B</text>
<text x="91.4" y="47.2">No load for PTN3361B</text>
<text x="226.8" y="107.5">No load for PTN3381B</text>
<text x="93.3" y="116.7">VDD_3V3</text>
<text x="197.5" y="124">VDD_3V3</text>
<text x="243.2" y="122.2">VDD_5V</text>
<text x="96.9" y="127.7">No load for PTN3361/81B</text>
<text x="42.1" y="142.3">VDD_3V3</text>
<text x="51.2" y="142.3">VDD_5V</text>
<text x="80.5" y="142.3">VDD_3V3</text>
<text x="181" y="140.5">No load for PTN3381B</text>
<text x="246.9" y="138.6">No load for PTN3381B</text>
<text x="208.5" y="145.9">No load for PTN3381B</text>
<text x="210.3" y="163.9">Title</text>
<text x="210.3" y="169.4">Size</text>
<text x="212.1" y="171.2">B</text>
<text x="217.6" y="169.4">Document Number</text>
<text x="270.7" y="169.4">Rev</text>
<text x="272.5" y="171.2">1.2</text>
<text x="210.3" y="174.8">Date:</text>
<text x="219.8" y="174.8">Thursday, April 01, 2010</text>
<text x="246.9" y="174.8">Sheet</text>
<text x="256" y="174.8">3</text>
<text x="261.5" y="174.8">of</text>
<text x="267" y="174.8">3</text>
</g>
<g font-size="1.6" fill="#000080">
<text x="102.4" y="23.4">C16</text>
<text x="102.4" y="21.6">1uF</text>
<text x="58.5" y="28.9">BAS21/SOT</text>
<text x="64" y="32.6">D1</text>
<text x="157" y="34.7" transform="rotate(-90 157 34.7)">2k</text>
<text x="164.3" y="34.7" transform="rotate(-90 164.3 34.7)">2k</text>
<text x="177.2" y="35.9">C4</text>
<text x="177.2" y="34.2">0.1uF</text>
<text x="25.4" y="37.7">C2</text>
<text x="25.4" y="36">0.1uF</text>
<text x="36.4" y="38.1">C3</text>
<text x="36.4" y="39.7">10uF_6.3V</text>
<text x="74.7" y="38.4" transform="rotate(-90 74.7 38.4)">100k</text>
<text x="80.1" y="36.6" transform="rotate(-90 80.1 36.6)">2k</text>
<text x="83.8" y="36.6" transform="rotate(-90 83.8 36.6)">2k</text>
<text x="157" y="40.6" transform="rotate(-90 157 40.6)">R4</text>
<text x="164.3" y="40.6" transform="rotate(-90 164.3 40.6)">R5</text>
<text x="43.9" y="46.8">DP CONN</text>
<text x="74.7" y="42.4" transform="rotate(-90 74.7 42.4)">R1</text>
<text x="80.1" y="42.4" transform="rotate(-90 80.1 42.4)">R2</text>
<text x="83.8" y="42.4" transform="rotate(-90 83.8 42.4)">R3</text>
<text x="100.6" y="45.4">C1</text>
<text x="100.6" y="43.5">330nF</text>
<text x="179.2" y="46.8">HDMI CONN</text>
<text x="69.2" y="53.4" transform="rotate(-90 69.2 53.4)">R7 27k</text>
<text x="138.2" y="53.8">U1</text>
<text x="113.4" y="71">PTN3361/3381</text>
<text x="179.2" y="87.6">J2</text>
<text x="34.6" y="90.7">J1</text>
<text x="223.6" y="110.3">C15</text>
<text x="105.7" y="116.1" transform="rotate(-90 105.7 116.1)">10k</text>
<text x="111.2" y="116.1" transform="rotate(-90 111.2 116.1)">10k</text>
<text x="116.7" y="116.1" transform="rotate(-90 116.7 116.1)">10k</text>
<text x="122.2" y="117.8" transform="rotate(-90 122.2 117.8)">10K_1%</text>
<text x="129.5" y="117.9" transform="rotate(-90 129.5 117.9)">10k</text>
<text x="223.8" y="117.8">0.22uF</text>
<text x="105.7" y="123.8" transform="rotate(-90 105.7 123.8)">R10</text>
<text x="111.2" y="123.8" transform="rotate(-90 111.2 123.8)">R11</text>
<text x="116.7" y="122.9" transform="rotate(-90 116.7 122.9)">R8</text>
<text x="122.2" y="122.9" transform="rotate(-90 122.2 122.9)">R6</text>
<text x="129.5" y="122.9" transform="rotate(-90 129.5 122.9)">R9</text>
<text x="214" y="120.4">U2</text>
<text x="193.8" y="136.8">2.2uF</text>
<text x="248.5" y="136.4">C13</text>
<text x="248.5" y="134.8">2.2uF</text>
<text x="193.8" y="138.6">C14</text>
<text x="215.8" y="144.1">REG710</text>
<text x="39.3" y="152.7">T1</text>
<text x="57.6" y="152.7">T4</text>
<text x="76.6" y="154.7">C5</text>
<text x="76.6" y="153.1">0.1uF</text>
<text x="85.8" y="154.7">C6</text>
<text x="85.8" y="153.1">0.1uF</text>
<text x="94.9" y="154.7">C7</text>
<text x="94.9" y="153.1">0.1uF</text>
<text x="104.1" y="154.7">C8</text>
<text x="104.1" y="153.1">0.1uF</text>
<text x="113.2" y="154.7">C9</text>
<text x="113.2" y="153.1">0.1uF</text>
<text x="122.3" y="154.7">C10</text>
<text x="122.3" y="153.1">0.1uF</text>
<text x="131.5" y="154.7">C11</text>
<text x="131.5" y="153.1">0.1uF</text>
<text x="140.6" y="154.7">C12</text>
<text x="140.6" y="153.1">0.1uF</text>
<text x="44.8" y="157.1">T2</text>
<text x="52.1" y="157.1">T3</text>
</g>
<g font-size="1.3">
<text x="29.3" y="1.4">5</text>
<text x="84.1" y="1.4">4</text>
<text x="139" y="1.4">3</text>
<text x="193.8" y="1.4">2</text>
<text x="248.7" y="1.4">1</text>
<text x=".5" y="24.7">D</text>
<text x="276.6" y="24.7">D</text>
<text x=".5" y="68.2">C</text>
<text x="276.6" y="68.2">C</text>
<text x=".5" y="111.6">B</text>
<text x="276.6" y="111.6">B</text>
<text x=".5" y="155">A</text>
<text x="276.6" y="155">A</text>
<text x="29.3" y="176.9">5</text>
<text x="84.1" y="176.9">4</text>
<text x="139" y="176.9">3</text>
<text x="193.8" y="176.9">2</text>
<text x="248.7" y="176.9">1</text>
</g>
</svg>
